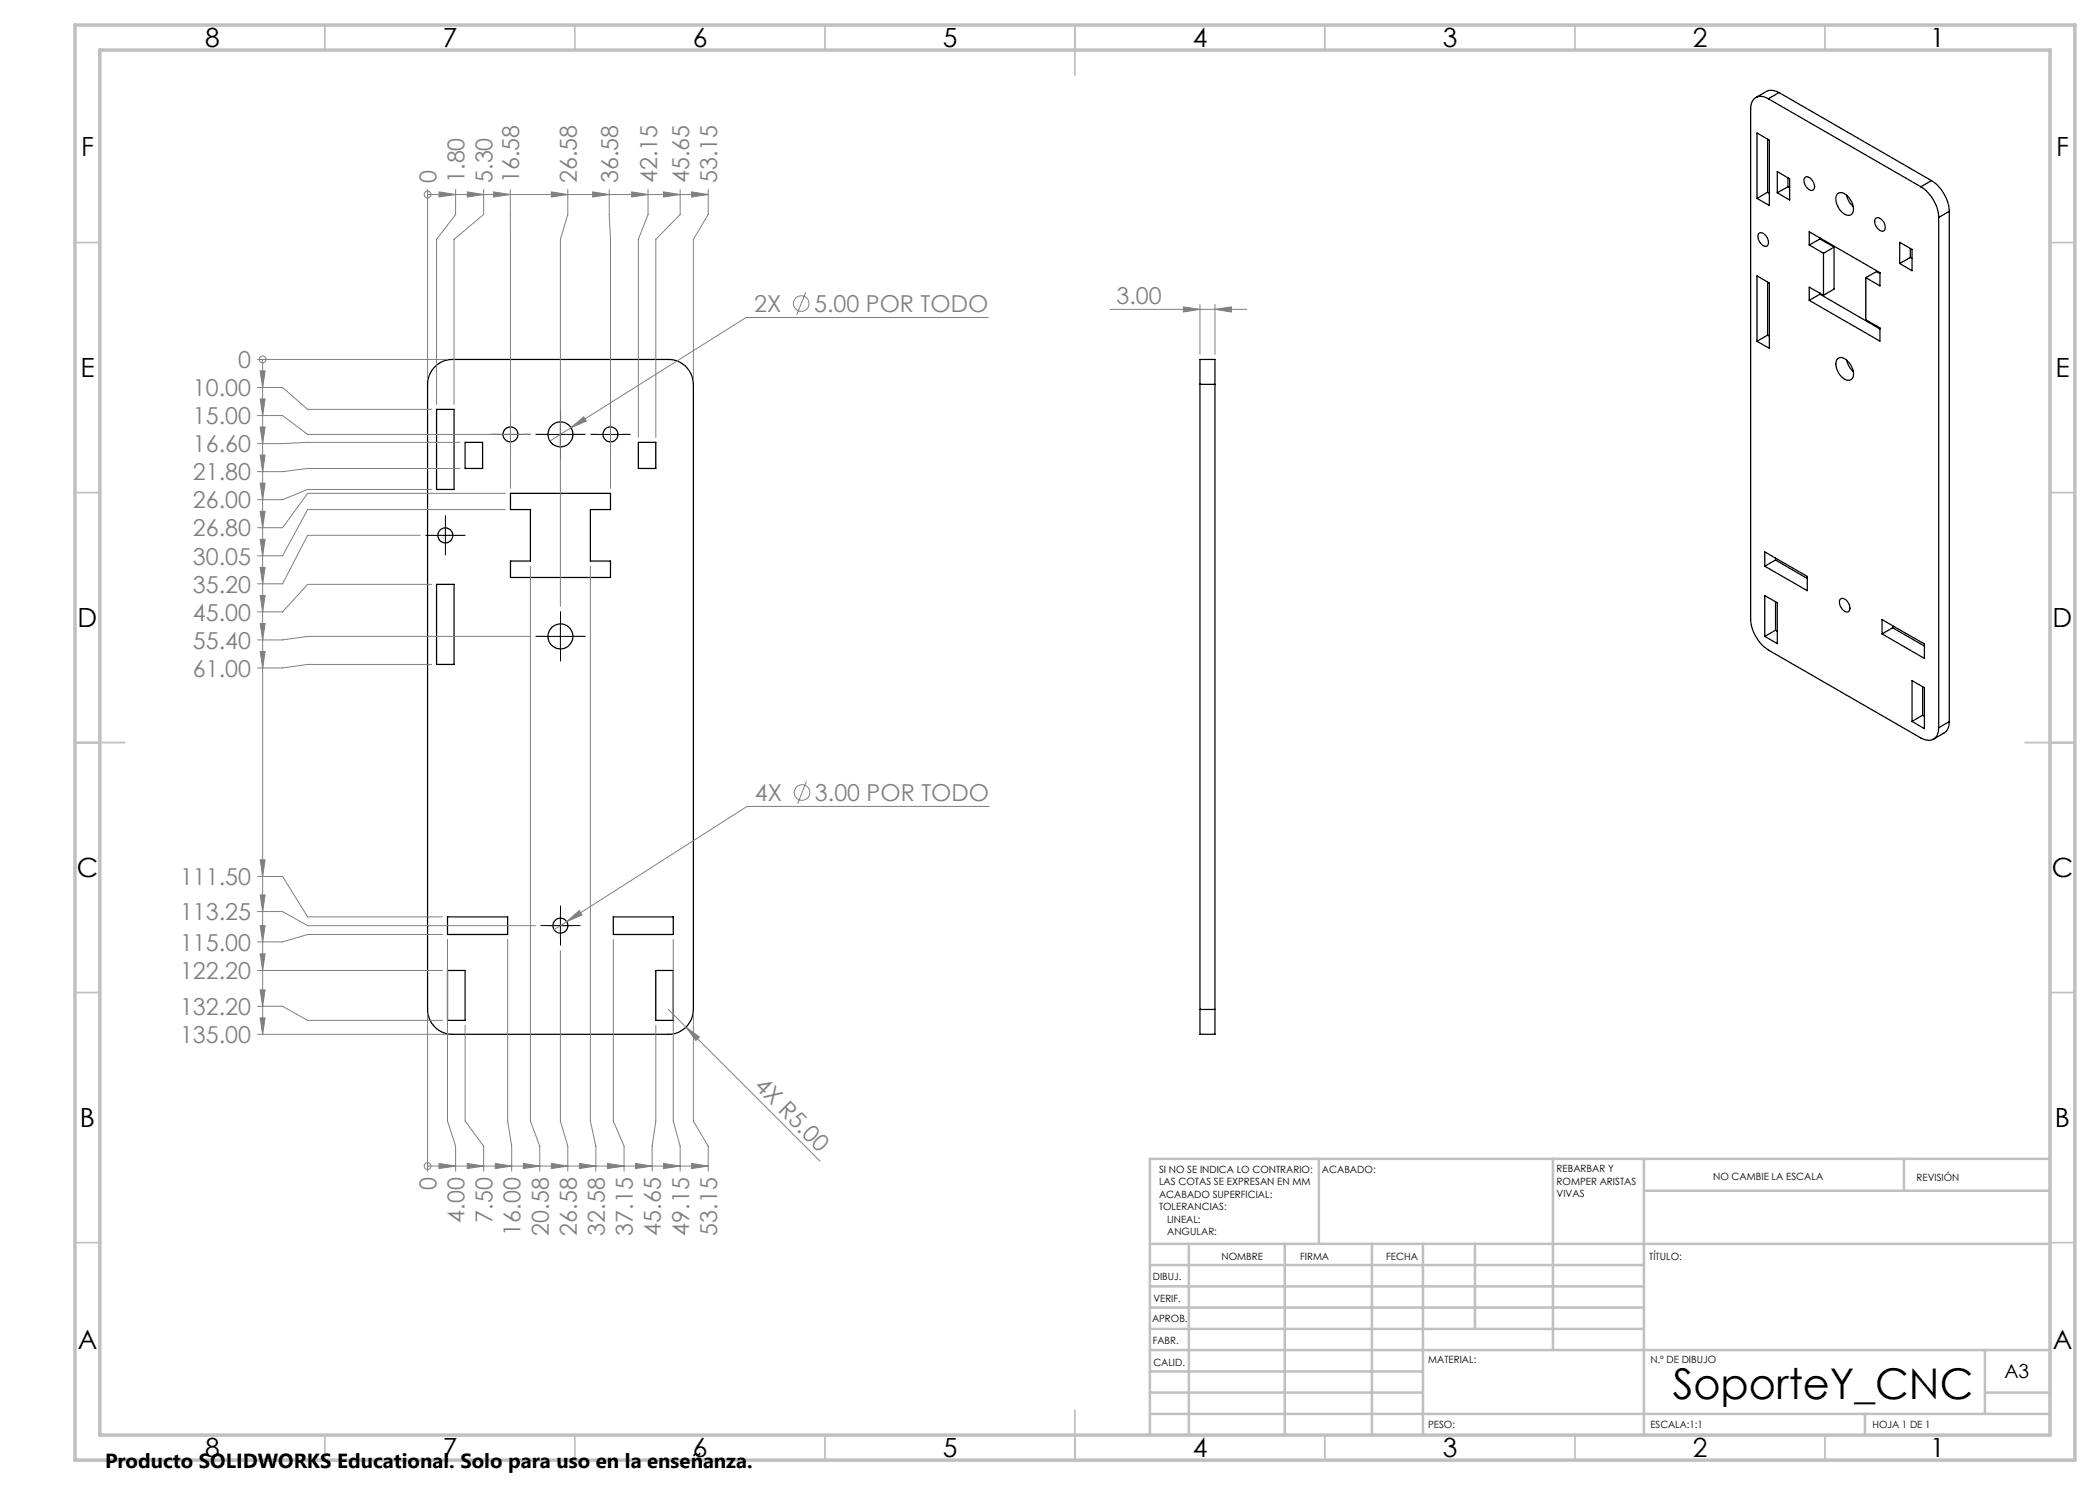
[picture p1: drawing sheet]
<svg xmlns="http://www.w3.org/2000/svg" width="420mm" height="297mm" viewBox="0 0 420 297" stroke-linecap="round" stroke-linejoin="round" font-family="sans-serif">
<g fill="none" stroke="#000" stroke-width=".25">
<path d="M353.7 19.8a2.15 2.15 0 0 0-2.5-.3 2.15 2.15 0 0 0-1.1 2.3v102.1a8 8 0 0 0 3.6 6.1l31 17.8a2.09 2.09 0 0 0 2.3-.1 2.09 2.09 0 0 0 .7-2.1M353.7 19.8l30.5 17.6M355.8 18.5l-.5-.2a2.41 2.41 0 0 0-2 0l-2.1 1.2M355.8 18.5l-2.1 1.3M355.8 18.5l30.5 17.6M351.4 26.6l2.5 1.4v13.1l-2.5-1.4zM353.5 38.4l-2.1 1.3M353.5 27.8v10.6M353.5 38.4l.4 .3M355.5 34.3l2.4 1.5v4.2l-2.4-1.4zM357.6 37.4l-2.1 1.2M357.6 35.6v1.8"/>
<path d="M357.6 37.4l.3 .1M360.9 35.6a.91 .91 0 0 1 1.5 .4l.4 .7a.84 .84 0 0 1 .1 .9 .84 .84 0 0 1-.8 .5 2.07 2.07 0 0 1-1.2-2.5zM367.6 38.7a2 2 0 0 1 2.5 1.3 2.16 2.16 0 0 1 0 3 2.34 2.34 0 0 1-2.5-1.7l-.4-.9a1.74 1.74 0 0 1 .4-1.7zM369.3 39l.7 1.6 .7 .7M384.2 37.4a7.8 7.8 0 0 1 3.5 6.1M386.3 36.1a8 8 0 0 1 3.6 6.2M386.3 36.1l-2.1 1.3M351.4 55.2l2.5 1.4v13.1l-2.5-1.4zM351.7 46.7a.97 .97 0 0 1 1.5 .4l.5 1.1a.74 .74 0 0 1-.3 1 .74 .74 0 0 1-1-.3l-.7-.9-.1-.7zM353.5 56.4v10.6M361.8 49v-2.6l14.2 8.1v2.7l-2.8-1.7M361.8 49l2.9 1.7"/>
<path d="M364 58.8l-2.2 1.3M364 58.8l12 7M364 47.8l-2.2 1.2M364 47.8l2.8 1.6M364 47.6v.2M364 58.6v.2M364.7 59.1l-2.9-1.7v2.7M364.7 50.7v8.4M366.8 49.4v8.4l-2.1 1.3M366.8 49.4l-2.1 1.3M373.2 55.5v8.5l2.8 1.6v2.6l-14.2-8.1M375.1 43.7a.91 .91 0 0 1 1.4 .4l.5 1.1a.74 .74 0 0 1-.2 1 .74 .74 0 0 1-1.1-.3l-.6-.9-.2-.7z"/>
<path d="M376 54.7l-.7-.4-2.1 1.2M379.9 48.5l2.5 1.4v4.2l-2.5-1.4zM382.1 51.5l-2.2 1.2M382.1 49.7v1.8M382.1 51.5l.3 .2M387.7 43.5v102.1M389.9 42.3l-2.2 1.2M389.9 42.3v102M87.2 73.1a4.8 4.8 0 0 1 3.3-1.2h43.2a5 5 0 0 1 5 5v125a5 5 0 0 1-5 5h-43.2a5 5 0 0 1-5-5v-125a5.2 5.2 0 0 1 1.7-3.8zM240 76.9v-5h3v5M240 76.9v125M240 76.9h3"/>
<path d="M243 76.9v125M353.5 67l-2.1 1.3M353.5 67l.4 .2M367.5 71.8a1.29 1.29 0 0 1 1.9 .3 3.3 3.3 0 0 1 1.1 3.6 1.38 1.38 0 0 1-2.2-.4 3.1 3.1 0 0 1-.8-3.5zM369.3 72l.6 1.3 .8 1M87.3 81.9h3.5v16h-3.5zM93 88.5h3.5v5.2h-3.5zM102.1 98.7h20v3.2h-4v10.3h4v3.3h-20v-3.3h4v-10.3h-4zM127.7 88.5h3.5v5.2h-3.5zM87.3 116.9h3.5v16h-3.5zM353 119.1l2.5 1.4v8.2l-2.5-1.4zM353 110.4l8.5 4.9v2.8l-8.5-4.9z"/>
<path d="M355.1 112l-2.1 1.2M355.1 112l6.4 3.7M355.1 111.6v.4M368 119.9a.97 .97 0 0 1 1.5 .4l.5 1a.75 .75 0 0 1-.3 1 .75 .75 0 0 1-1-.2l-.5-.6-.3-.7zM355.1 120.3v5.7M355.1 126l-2.1 1.3M355.1 126l.4 .3M376.4 123.9l8.5 4.9v2.9l-8.5-4.9zM378.5 125.6l-2.1 1.2M378.5 125.6l6.4 3.6M378.5 125.1v.5M382.4 136.1l2.5 1.4v8.2l-2.5-1.4z"/>
<path d="M384.5 137.3v5.7M384.5 143l-2.1 1.3M384.5 143l.4 .3M389.9 144.3a2.39 2.39 0 0 1-1.1 2.3l-2.1 1.2M389.9 144.3l-2.2 1.3M89.5 194.1h3.5v10h-3.5zM89.5 183.4h12v3.5h-12zM122.7 183.4h12v3.5h-12zM131.2 194.1h3.5v10h-3.5zM240 201.9v5h3v-5M240 201.9h3"/>
<circle cx="102.1" cy="86.9" r="1.49"/>
<circle cx="112.1" cy="86.9" r="2.5"/>
<circle cx="122.1" cy="86.9" r="1.51"/>
<circle cx="89.1" cy="107.1" r="1.5"/>
<circle cx="112.1" cy="127.3" r="2.51"/>
<circle cx="112.1" cy="185.1" r="1.51"/>
</g>
<g fill="none" stroke="#808080" stroke-width=".2">
<path d="M85.5 38.9h.1M85.5 37.9v38M85.5 38.9h56.1M87.8 38.4l3.3 .5-3.3 .5zM91.1 37.9v5l-3.8 5v33M93.5 38.4l3.2 .5-3.2 .5zM96.7 37.9v5l-5.9 5v33M98.7 38.4l3.4 .5-3.4 .5zM102.1 37.9v59.8M110.3 38.4l3.3 .5-3.3 .5zM113.6 37.9v5l-1.5 5v73.4M118.5 38.4l3.3 .5-3.3 .5z"/>
<path d="M121.8 37.9v5l.3 5v49.8M126.3 38.4l3.3 .5-3.3 .5zM129.6 37.9v5l-1.9 5v39.6M132.7 38.4l3.3 .5-3.3 .5zM136 37.9v5l-4.8 5v39.6M138.3 38.4l3.3 .5-3.3 .5zM141.6 37.9v5l-2.9 5v28M161.1 58.5l-1.8 4.4M51.5 71.9h38M51.5 77.5h5l5 4.4h24.8M52 74.2h1l-.5 3.3zM52 79.8h1l-.5 3.3z"/>
<path d="M52.5 71.9h.1M52.5 71.9v135M197.7 63.5h-48.5l-35 22M222 61.9h27.3M236.7 61.4l3.3 .5-3.3 .5zM240 60.9v10M243 61.9l3.3-.5v1zM243 60.9v10M51.5 83.1h5l5 3.8h44.6M52 85.4h1l-.5 3.3zM52 91h1l-.5 3.3zM52 96.6h1l-.5 3.3z"/>
<path d="M86.3 97.9h-24.8l-5 2h-5M92 88.5h-30.5l-5 .2h-5M92 93.7h-30.5l-5 .6h-5M101.1 98.7h-39.6l-5 6.8h-5M114.2 85.5l2.5-2.1 .6 .8zM114.2 85.5l-4.2 2.7M52 102.3h1l-.5 3.2zM52 107.9h1l-.5 3.3zM52 113.5h1l-.5 3.3zM52 119.1h1l-.5 3.3zM84.1 107.1h-22.6l-5 9.7h-5M86.3 116.9h-24.8l-5 5.5h-5"/>
<path d="M101.1 101.9h-39.6l-5 9.3h-5M106.1 113.2v111l1.8 5v5M118.1 113.2v111l1.1 5v5M52 124.7h1l-.5 3.3zM52 130.3h1l-.5 3.3zM86.3 132.9h-24.8l-5 .7h-5M106.1 127.3h-44.6l-5 .7h-5M161.3 156.3l-1.8 4.4M51.5 175.3h5l5 8.1h27M52 172h1l-.5 3.3zM52 179h1l-.5 3.3zM197.8 161.3h-48.4l-38.6 24.6"/>
<path d="M51.5 182.3h5l5 2.8h45.6M51.5 194.1h37M52 185.1h1l-.5 3.3zM52 190.8h1l-.5 3.3zM52 198h1l-.5 3.3zM88.5 186.9h-27l-5 1.5h-5M89.5 187.9v36.3l1.6 5v5M101.5 187.9v36.3l.8 5v5M112.1 190.1v34.1l1.5 5v5M113.3 184.3l2.6-2.2 .5 .9zM122.7 187.9v36.3l2.1 5v5M134.7 187.9v36.3l1.3 5v5"/>
<path d="M51.5 201.3h5l5 2.8h27M51.5 206.9h38M52 203.6h1l-.5 3.3zM85.5 202.9v31.3M93 205.1v19.1l3.7 5v5M131.2 205.1v19.1l-.8 5v5M133.7 201.9l30.3 30.3M137.2 205.4l2.7 2-.7 .7zM138.7 202.9v21.3l2.9 5v5M85.5 233.2h.1M85.5 233.2h56.1M87.8 232.7l3.3 .5-3.3 .5z"/>
<path d="M93.5 232.7l3.2 .5-3.2 .5zM99.1 232.7l3.2 .5-3.2 .5zM104.7 232.7l3.2 .5-3.2 .5zM110.3 232.7l3.3 .5-3.3 .5zM115.9 232.7l3.3 .5-3.3 .5zM121.5 232.7l3.3 .5-3.3 .5zM127.1 232.7l3.3 .5-3.3 .5zM132.7 232.7l3.3 .5-3.3 .5zM138.3 232.7l3.3 .5-3.3 .5z"/>
<circle cx="85.5" cy="38.9" r=".68"/>
<circle cx="52.5" cy="71.9" r=".68"/>
<circle cx="160.3" cy="60.7" r="1.56"/>
<circle cx="160.4" cy="158.5" r="1.56"/>
<circle cx="85.5" cy="233.2" r=".69"/>
</g>
<g fill="none" stroke="#000" stroke-width=".2" stroke-dasharray="15.2 1.3 1.3 1.3" stroke-linecap="butt">
<path d="M99.6 86.9h-1.5M102.1 84.4v-1.5M102.1 89.4v1.5M104.6 86.9h1.5M109.6 86.9h-2.5M112.1 84.4v-2.5M112.1 89.4v2.5M114.6 86.9h2.5M119.6 86.9h-1.5M122.1 84.4v-1.5M122.1 89.4v1.5M124.6 86.9h1.5"/>
<path d="M86.6 107.1h-1.5M89.1 104.6v-1.5M89.1 109.6v1.5M91.6 107.1h1.5M109.6 127.3h-2.5M112.1 124.8v-2.5M112.1 129.8v2.5M114.6 127.3h2.5M109.6 185.1h-1.5M112.1 182.6v-1.5M112.1 187.6v1.5M114.6 185.1h1.5"/>
</g>
<path d="M99.6 86.9h5M102.1 84.4v5M109.6 86.9h5M112.1 84.4v5M119.6 86.9h5M122.1 84.4v5M86.6 107.1h4.9M89.1 104.6v5M109.6 127.3h5M112.1 124.8v5M109.6 185.1h5M112.1 182.6v5" fill="none" stroke="#000" stroke-width=".2"/>
<g fill="none" stroke="#c0c0c0" stroke-width=".35">
<path d="M65 5v5M115 5v5M165 5v5M215 5v10M265 5v5M315 5v5M365 5v5M15 48.5h5M410 48.5h5M15 98.5h5M410 98.5h5M15 148.5h10"/>
<path d="M405 148.5h10M15 198.5h5M410 198.5h5M15 248.5h5M410 248.5h5M65 287v5M115 287v5M165 287v5M215 282v10M265 287v5M315 287v5M365 287v5"/>
</g>
<g fill="none" stroke="#c0c0c0" stroke-width=".5">
<path d="M263.8 231.8v17M310.6 231.8v38.2M328.8 231.8v55.2M328.8 238.2h81.2M380.8 231.8v6.4M410 231.8h-180v55.2M230 248.8h180M230 257.3h98.8M230 253h98.8M237.8 248.8v38.2M257 248.8v38.2M274.4 248.8v38.2"/>
<path d="M284.6 248.8v38.2M295 248.8v17M230 265.8h98.8M230 261.5h98.8M230 278.5h54.6M230 274.3h54.6M230 270h180M397 278.5h13M397 270v12.8M230 282.8h180M373 282.8v4.2"/>
</g>
<path d="M15 5h400v287h-400zM20 10h390v277h-390z" fill="none" stroke="#c0c0c0" stroke-width=".7"/>
<g fill="#808080">
<path d="M137.2 205.4l2.7 2-.7 .7z"/>
<path d="M114.2 85.5l3.1-1.3-.6-.8zM113.3 184.3l3.1-1.3-.5-.9zM236.7 61.4l3.3 .5-3.3 .5zM243 61.9l3.3-.5v1z"/>
<path d="M52 74.2h1l-.5 3.3zM52 79.8h1l-.5 3.3zM52 85.4h1l-.5 3.3zM52 91h1l-.5 3.3zM52 96.6h1l-.5 3.3zM52 102.3h1l-.5 3.2zM52 107.9h1l-.5 3.3zM52 113.5h1l-.5 3.3zM52 119.1h1l-.5 3.3zM52 124.7h1l-.5 3.3zM52 130.3h1l-.5 3.3zM52 172h1l-.5 3.3zM52 179h1l-.5 3.3zM52 185.1h1l-.5 3.3zM52 190.8h1l-.5 3.3zM52 198h1l-.5 3.3zM52 203.6h1l-.5 3.3z"/>
<path d="M87.8 38.4l3.3 .5-3.3 .5zM93.5 38.4l3.2 .5-3.2 .5zM110.3 38.4l3.3 .5-3.3 .5zM126.3 38.4l3.3 .5-3.3 .5zM132.7 38.4l3.3 .5-3.3 .5zM138.3 38.4l3.3 .5-3.3 .5zM98.7 38.4l3.4 .5-3.4 .5zM118.5 38.4l3.3 .5-3.3 .5zM93.5 232.7l3.2 .5-3.2 .5zM87.8 232.7l3.3 .5-3.3 .5zM99.1 232.7l3.2 .5-3.2 .5zM110.3 232.7l3.3 .5-3.3 .5zM121.5 232.7l3.3 .5-3.3 .5zM127.1 232.7l3.3 .5-3.3 .5zM132.7 232.7l3.3 .5-3.3 .5zM138.3 232.7l3.3 .5-3.3 .5zM104.7 232.7l3.2 .5-3.2 .5zM115.9 232.7l3.3 .5-3.3 .5z"/>
</g>
<text font-size="8.5" x="334.5" y="279.7">SoporteY_CNC</text>
<g font-size="5.3">
<text x="41" y="9.5">8</text>
<text x="88.5" y="9.5">7</text>
<text x="138.5" y="9.5">6</text>
<text x="188.5" y="9.5">5</text>
<text x="238.5" y="9.5">4</text>
<text x="288.5" y="9.5">3</text>
<text x="338.5" y="9.5">2</text>
<text x="386" y="9.5">1</text>
<text x="16.2" y="31.2">F</text>
<text x="411.2" y="31.2">F</text>
<text x="16.1" y="75.5">E</text>
<text x="411.1" y="75.5">E</text>
<text x="15.5" y="125.5">D</text>
<text x="410.5" y="125.5">D</text>
<text x="15.4" y="175.5">C</text>
<text x="410.4" y="175.5">C</text>
<text x="16" y="225.5">B</text>
<text x="411" y="225.5">B</text>
<text x="15.5" y="269.7">A</text>
<text x="410.5" y="269.7">A</text>
<text x="41" y="291.5">8</text>
<text x="88.5" y="291.5">7</text>
<text x="138.5" y="291.5">6</text>
<text x="188.5" y="291.5">5</text>
<text x="238.5" y="291.5">4</text>
<text x="288.5" y="291.5">3</text>
<text x="338.5" y="291.5">2</text>
<text x="386" y="291.5">1</text>
</g>
<g font-size="4.7" fill="#808080">
<text x="87.3" y="36.6" transform="rotate(-90 87.3 36.6)">0</text>
<text x="92.9" y="36.6" transform="rotate(-90 92.9 36.6)">1.80</text>
<text x="98.5" y="36.6" transform="rotate(-90 98.5 36.6)">5.30</text>
<text x="103.8" y="36.6" transform="rotate(-90 103.8 36.6)">16.58</text>
<text x="115.4" y="36.6" transform="rotate(-90 115.4 36.6)">26.58</text>
<text x="123.6" y="36.6" transform="rotate(-90 123.6 36.6)">36.58</text>
<text x="131.4" y="36.6" transform="rotate(-90 131.4 36.6)">42.15</text>
<text x="137.8" y="36.6" transform="rotate(-90 137.8 36.6)">45.65</text>
<text x="143.4" y="36.6" transform="rotate(-90 143.4 36.6)">53.15</text>
<text x="150.8" y="62.4">2X</text>
<text x="162.8" y="62.4">5.00 POR TODO</text>
<text x="223.3" y="60.8">3.00</text>
<text x="47.7" y="73.6">0</text>
<text x="38.6" y="79.2">10.00</text>
<text x="38.6" y="84.9">15.00</text>
<text x="38.6" y="90.5">16.60</text>
<text x="38.6" y="96.1">21.80</text>
<text x="38.6" y="101.7">26.00</text>
<text x="38.6" y="107.3">26.80</text>
<text x="38.6" y="112.9">30.05</text>
<text x="38.6" y="118.5">35.20</text>
<text x="38.6" y="124.1">45.00</text>
<text x="38.6" y="129.7">55.40</text>
<text x="38.6" y="135.4">61.00</text>
<text x="151" y="160.2">4X</text>
<text x="163" y="160.2">3.00 POR TODO</text>
<text x="36" y="177">111.50</text>
<text x="36" y="184.1">113.25</text>
<text x="36" y="190.1">115.00</text>
<text x="36" y="195.8">122.20</text>
<text x="36" y="203">132.20</text>
<text x="36" y="208.6">135.00</text>
<text x="150.7" y="217.4" transform="rotate(45 150.7 217.4)">4X R5.00</text>
<text x="87.3" y="238.1" transform="rotate(-90 87.3 238.1)">0</text>
<text x="92.9" y="244.6" transform="rotate(-90 92.9 244.6)">4.00</text>
<text x="98.5" y="244.6" transform="rotate(-90 98.5 244.6)">7.50</text>
<text x="104.1" y="247.1" transform="rotate(-90 104.1 247.1)">16.00</text>
<text x="109.7" y="247.1" transform="rotate(-90 109.7 247.1)">20.58</text>
<text x="115.4" y="247.1" transform="rotate(-90 115.4 247.1)">26.58</text>
<text x="121" y="247.1" transform="rotate(-90 121 247.1)">32.58</text>
<text x="126.6" y="247.1" transform="rotate(-90 126.6 247.1)">37.15</text>
<text x="132.2" y="247.1" transform="rotate(-90 132.2 247.1)">45.65</text>
<text x="137.8" y="247.1" transform="rotate(-90 137.8 247.1)">49.15</text>
<text x="143.4" y="247.1" transform="rotate(-90 143.4 247.1)">53.15</text>
</g>
<text font-size="4.1" x="21" y="293.7">Producto SOLIDWORKS Educational. Solo para uso en la enseñanza.</text>
<text font-size="3.9" x="400.9" y="275.5">A3</text>
<g font-size="2">
<text x="231.8" y="234.6">SI NO SE INDICA LO CONTRARIO:</text>
<text x="231.8" y="237.1">LAS COTAS SE EXPRESAN EN MM</text>
<text x="231.8" y="239.6">ACABADO SUPERFICIAL:</text>
<text x="264.4" y="234.6">ACABADO:</text>
<text x="311.3" y="234.5">REBARBAR Y</text>
<text x="311.3" y="237">ROMPER ARISTAS</text>
<text x="311.3" y="239.5">VIVAS</text>
<text x="342.6" y="236">NO CAMBIE LA ESCALA</text>
<text x="383.3" y="236.2">REVISIÓN</text>
<text x="231.8" y="242.1">TOLERANCIAS:</text>
<text x="233.4" y="244.6">LINEAL:</text>
<text x="233.4" y="247.1">ANGULAR:</text>
<text x="244.3" y="252">NOMBRE</text>
<text x="260" y="251.9">FIRMA</text>
<text x="277.2" y="251.9">FECHA</text>
<text x="329.9" y="251.9">TÍTULO:</text>
<text x="230.6" y="256.1">DIBUJ.</text>
<text x="230.7" y="260.3">VERIF.</text>
<text x="230.4" y="264.4">APROB.</text>
<text x="230.5" y="268.8">FABR.</text>
<text x="230.7" y="273.1">CALID.</text>
<text x="285.6" y="272.5">MATERIAL:</text>
<text x="330.1" y="272.5">N.º DE DIBUJO</text>
<text x="285.6" y="285.5">PESO:</text>
<text x="330.1" y="285.6">ESCALA:1:1</text>
<text x="374.5" y="285.6">HOJA 1 DE 1</text>
</g>
</svg>
